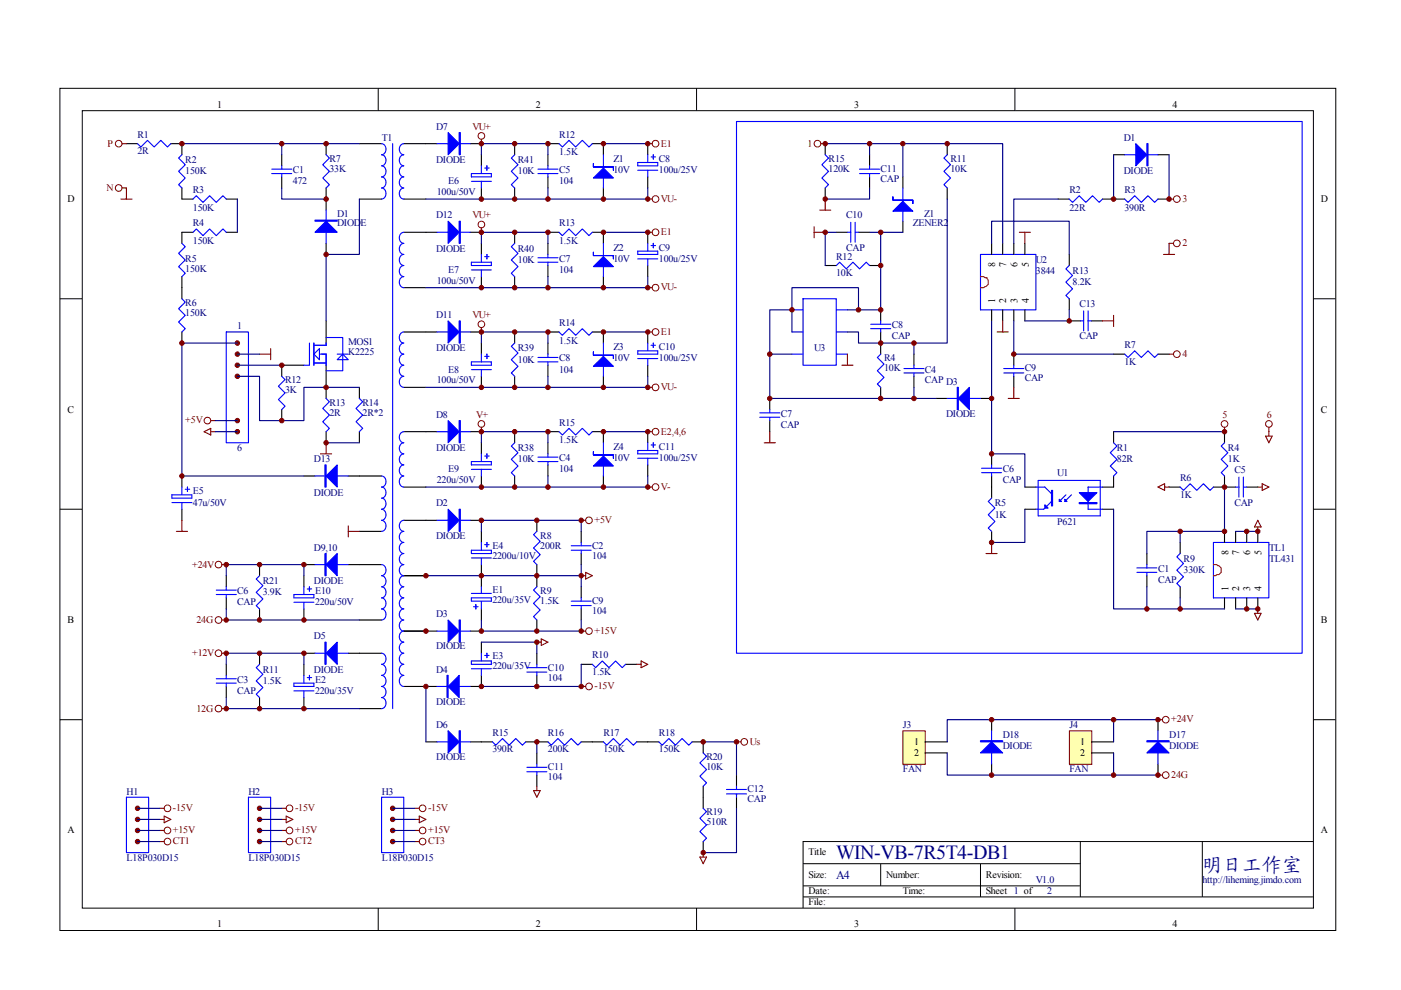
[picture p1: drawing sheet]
<svg xmlns="http://www.w3.org/2000/svg" width="297mm" height="210mm" viewBox="0 0 297 210" stroke-linecap="round" stroke-linejoin="round" font-family="sans-serif">
<g fill="none" stroke="#000" stroke-width=".21">
<path d="M12.7 18.7h270.5v178.6h-270.5zM80.2 18.7v4.7M147.7 18.7v4.7M215.2 18.7v4.7M17.4 23.5h261.1v169h-261.1zM12.7 63.3h4.7M278.4 63.3h4.7M12.7 108h4.7M278.4 108h4.7M12.7 152.6h4.7M278.4 152.6h4.7M229 178.4v11.8"/>
<path d="M254.9 178.4h-84.6v14.1M278.4 178.4h-23.5v11.8M80.2 192.5v4.7M147.7 192.5v4.7M170.3 183.1h58.7M170.3 190.2h108.1M170.3 187.8h58.7M186.7 183.1v4.7M207.9 183.1v7.1M215.2 192.5v4.7"/>
</g>
<g fill="none" stroke="#000" stroke-width=".23">
<path d="M26.8 30.5h2.4M36.2 30.5h2.4v2.3M38.6 39.9v2.3h2.3M59.7 32.8v2.4M59.7 37.5v2.4M69.1 30.5v2.3M69.1 39.9v4.7M76.2 30.5h4.7M85.6 30.5h7.1M99.7 30.5h2.4M102.1 32.8v2.4M102.1 39.9v2.3"/>
<path d="M109.1 30.5v2.3M109.1 39.9v2.3M116.2 30.5h2.3M116.2 32.8v2.4M116.2 37.5v2.4M125.6 30.5h2.3v2.3M127.9 39.9v2.3M137.3 30.5v2.3M137.3 37.5v2.4M175 30.5v2.3M175 39.9v2.3M184.4 32.8v2.4"/>
<path d="M184.4 37.5v2.4M191.4 37.5v2.4M200.8 30.5v2.3M200.8 39.9v2.3M236.1 32.8h2.4M245.5 32.8h2.4M38.6 58.6v4.7M40.9 49.3h-2.3v2.3M48 42.2h2.3M48 49.3h2.3M69.1 51.6v2.3M76.2 42.2h4.7"/>
<path d="M85.6 42.2h4.7M85.6 49.3h7.1M99.7 49.3h2.4M102.1 51.6v2.3M102.1 58.6v2.4M109.1 49.3v2.3M109.1 58.6v2.4M116.2 49.3h2.3M116.2 51.6v2.3M116.2 56.3v2.3M125.6 49.3h2.3v2.3M127.9 58.6v2.4"/>
<path d="M137.3 49.3v2.3M137.3 56.3v2.3M175 56.3h2.3M177.3 49.3h2.4M182 49.3h2.4M184.4 56.3h2.3M191.4 46.9v2.4M210.2 51.6v2.3M212.6 51.6v2.3M214.9 51.6v2.3M217.3 51.6v2.3M224.3 42.2h2.4"/>
<path d="M226.7 53.9v2.4M233.8 42.2h4.7M245.5 42.2h2.4M38.6 70.4v2.3M64.4 77.4h-4.7v2.4M69.1 68v4.7M69.1 77.4v7.1M85.6 61h4.7M85.6 70.4h7.1M99.7 70.4h2.4M102.1 72.7v2.4M102.1 79.8v2.3"/>
<path d="M109.1 70.4v2.3M109.1 79.8v2.3M116.2 72.7v2.4M116.2 77.4v2.4M116.2 70.4h2.3M125.6 70.4h2.3v2.3M127.9 79.8v2.3M137.3 70.4v2.3M137.3 77.4v2.4M186.7 65.7v2.3M186.7 70.4v4.7M193.8 75.1v2.3"/>
<path d="M193.8 79.8v2.3M210.2 65.7v2.3M212.6 65.7v2.3M214.9 65.7v2.3M214.9 75.1v2.3M214.9 79.8v2.3M217.3 65.7v2.3M226.7 63.3v2.4M226.7 68h2.3M231.4 68h2.4M236.1 75.1h2.4M245.5 75.1h2.4"/>
<path d="M59.7 86.8v2.4M69.1 91.5v2.4M76.2 82.1v2.4M76.2 91.5v2.4M85.6 82.1h4.7M85.6 91.5h7.1M99.7 91.5h2.4M102.1 93.9v2.3M109.1 91.5v2.4M116.2 93.9v2.3M116.2 98.6v2.3M116.2 91.5h2.3"/>
<path d="M125.6 91.5h2.3v2.4M137.3 91.5v2.4M137.3 98.6v2.3M163.2 84.5v2.3M163.2 89.2v2.3M186.7 82.1v2.4M198.5 84.5h2.3M207.9 84.5h2.3M210.2 96.2v2.4M236.1 91.5v2.4M259.6 91.5v2.4M38.6 100.9v2.4"/>
<path d="M38.6 108v2.3M55 119.7v2.4M64.4 100.9h2.4M64.4 119.7h2.4M73.8 100.9h7.1M73.8 119.7h7.1M76.2 112.7h4.7M85.6 110.3h7.1M85.6 103.3h4.7M99.7 110.3h2.4M102.1 100.9v2.4M102.1 112.7v2.3"/>
<path d="M102.1 119.7v4.7M109.1 100.9v2.4M113.8 110.3v2.4M113.8 119.7v4.7M123.2 112.7v2.3M123.2 117.4v2.3M127.9 100.9v2.4M210.2 100.9v4.7M210.2 112.7v2.3M217.3 103.3h2.3M217.3 108h2.3M233.8 108h2.3"/>
<path d="M236.1 100.9v2.4h-2.3M243.2 117.4v2.3M247.9 103.3h2.3M250.2 115v2.4M257.3 103.3h4.7M259.6 100.9v2.4M259.6 112.7v2.3M262 112.7v2.3M264.3 103.3h2.4M264.3 112.7v2.3M266.7 112.7v2.3M48 122.1v2.3"/>
<path d="M48 126.8v2.3M55 129.1v2.4M55 138.5v2.4M64.4 138.5h2.4M64.4 122.1v2.3M64.4 129.1v2.4M73.8 138.5h7.1M76.2 131.5h4.7M85.6 133.8h7.1M85.6 122.1h4.7M99.7 133.8h2.4M102.1 129.1v2.4"/>
<path d="M102.1 136.2v2.3M113.8 131.5v2.3M113.8 138.5v2.4M123.2 124.4v2.4M123.2 129.1v2.4M243.2 122.1v2.3M250.2 124.4v2.4M259.6 126.8v2.3M262 126.8v2.3M264.3 126.8v2.3M266.7 126.8v2.3M48 140.9v2.3"/>
<path d="M48 145.5v2.4M55 147.9v2.3M64.4 140.9v2.3M64.4 147.9v2.3M76.2 150.2h4.7M85.6 145.5h7.1M90.3 157.3h2.4M99.7 157.3h4.7M102.1 143.2v2.3h-2.4M111.5 157.3h4.7M113.8 143.2v2.3M113.8 159.6v2.4"/>
<path d="M123.2 157.3h4.7M123.2 140.9h2.4M132.6 140.9h2.4M135 157.3h4.7M146.7 157.3h2.4v2.3M113.8 164.3v2.4M149.1 166.7v4.7M149.1 178.4v2.4M156.2 164.3v2.4M156.2 169v2.4"/>
</g>
<g fill="none" stroke="#00f" stroke-width=".23">
<path d="M29.2 30.5l.7 .7 1.4-1.4 1.4 1.4 1.4-1.4 1.4 1.4 .7-.7M38.6 32.8l-.7 .7 1.4 1.4-1.4 1.4 1.4 1.4-1.4 1.5 .7 .7M57.6 36.8h4.2M57.6 35.9h4.2M59.7 35.2v.7M59.7 36.8v.7M69.1 32.8l.7 .7-1.4 1.4 1.4 1.4-1.4 1.4 1.4 1.5-.7 .7M80.9 30.5a1.2 1.2 0 0 1 .9 1.1 1.2 1.2 0 0 1-.9 1.2 1.2 1.2 0 0 1 .9 1.2 1.2 1.2 0 0 1-.9 1.2 1.2 1.2 0 0 1 .9 1.1 1.2 1.2 0 0 1-.9 1.2 1.2 1.2 0 0 1 .9 1.2 1.2 1.2 0 0 1-.9 1.2 1.2 1.2 0 0 1 .9 1.1 1.2 1.2 0 0 1-.9 1.2M83.2 30.5v119.7M85.6 30.5a1.21 1.21 0 0 0-.9 1.1 1.21 1.21 0 0 0 .9 1.2 1.2 1.2 0 0 0-.9 1.2 1.2 1.2 0 0 0 .9 1.2 1.2 1.2 0 0 0-.9 1.1 1.2 1.2 0 0 0 .9 1.2 1.2 1.2 0 0 0-.9 1.2 1.2 1.2 0 0 0 .9 1.2 1.2 1.2 0 0 0-.9 1.1 1.2 1.2 0 0 0 .9 1.2M92.7 30.5h7M99.9 36.8h4.3v.7h-4.3z"/>
<path d="M99.9 38.4h4.3M102.1 35.2v1.6M102.1 38.4v1.5M102.8 35.6h.9M103.2 35.2v.9M109.1 32.8l-.7 .7 1.4 1.4-1.4 1.4 1.4 1.4-1.4 1.5 .7 .7M114.1 36.8h4.2M114.1 35.9h4.2M116.2 35.2v.7M116.2 36.8v.7M118.5 30.5l.7 .7 1.4-1.4 1.5 1.4 1.4-1.4 1.4 1.4 .7-.7M127.9 32.8v7.1"/>
<path d="M135.2 34.5h4.3v.7h-4.3zM135.2 36.1h4.3M137.3 32.8v1.7M137.3 36.1v1.4M138 33.3h1M138.5 32.8v.9M156.2 25.8h119.9v112.7h-119.9zM175 32.8l.7 .7-1.4 1.4 1.4 1.4-1.4 1.4 1.4 1.5-.7 .7M182.3 36.8h4.2M182.3 35.9h4.2M184.4 35.2v.7M184.4 36.8v.7"/>
<path d="M191.4 39.9v7M200.8 32.8l-.7 .7 1.4 1.4-1.4 1.4 1.4 1.4-1.4 1.5 .7 .7M238.5 32.8h7M38.6 51.6l.7 .7-1.4 1.4 1.4 1.4-1.4 1.4 1.4 1.4-.7 .7M40.9 42.2l.7-.7 1.4 1.4 1.4-1.4 1.5 1.4 1.4-1.4 .7 .7M40.9 49.3l.7-.8 1.4 1.5 1.4-1.5 1.5 1.5 1.4-1.5 .7 .8M69.1 44.6v7M85.6 49.3a1.2 1.2 0 0 0-.9 1.1 1.2 1.2 0 0 0 .9 1.2 1.2 1.2 0 0 0-.9 1.2 1.2 1.2 0 0 0 .9 1.1 1.2 1.2 0 0 0-.9 1.2 1.2 1.2 0 0 0 .9 1.2 1.2 1.2 0 0 0-.9 1.2 1.2 1.2 0 0 0 .9 1.1 1.2 1.2 0 0 0-.9 1.2 1.2 1.2 0 0 0 .9 1.2M92.7 49.3h7M99.9 55.6h4.3v.7h-4.3zM99.9 57.2h4.3M102.1 53.9v1.7"/>
<path d="M102.1 57.2v1.4M102.8 54.4h.9M103.2 53.9v1M109.1 51.6l-.7 .7 1.4 1.4-1.4 1.4 1.4 1.4-1.4 1.4 .7 .7M114.1 54.7h4.2M114.1 55.6h4.2M116.2 53.9v.8M116.2 55.6v.7M118.5 49.3l.7 .7 1.4-1.5 1.5 1.5 1.4-1.5 1.4 1.5 .7-.7M127.9 51.6v7M135.2 53.2h4.3v.7h-4.3zM135.2 54.9h4.3"/>
<path d="M137.3 51.6v1.6M137.3 54.9v1.4M138 52.1h1M138.5 51.6v.9M177.3 56.3l.7-.7 1.4 1.4 1.4-1.4 1.5 1.4 1.4-1.4 .7 .7M179.7 49.3h.7M180.4 47.1v4.3M181.3 49.3h.7M181.3 47.1v4.3M207.9 53.9h11.7v11.8h-11.7zM226.7 56.3l-.7 .7 1.4 1.4-1.4 1.4 1.4 1.4-1.4 1.4 .7 .7M226.7 42.2l.7 .7 1.4-1.4 1.4 1.4 1.4-1.4 1.4 1.4 .8-.7"/>
<path d="M238.5 42.2l.7 .7 1.4-1.4 1.4 1.4 1.4-1.4 1.4 1.4 .7-.7M38.6 63.3l.7 .7-1.4 1.5 1.4 1.4-1.4 1.4 1.4 1.4-.7 .7M48 70.4h4.7v23.5h-4.7zM59.7 79.8l.7 .7-1.4 1.4 1.4 1.4-1.4 1.4 1.4 1.4-.7 .7M65.6 72.7v4.7h-1.2M66.6 72.7v4.7M66.6 77h2.5M66.6 75.1l1.1-1.2v2.4zM67.7 75.1h1.4v2.3M69.1 71.6h3.6v7h-3.6M69.1 72.7v.5h-2.5M71.5 76.3l1.2-1.2 1.1 1.2z"/>
<path d="M71.5 75.1h2.3M85.6 70.4a1.2 1.2 0 0 0-.9 1.2 1.2 1.2 0 0 0 .9 1.1 1.2 1.2 0 0 0-.9 1.2 1.2 1.2 0 0 0 .9 1.2 1.2 1.2 0 0 0-.9 1.2 1.2 1.2 0 0 0 .9 1.1 1.21 1.21 0 0 0-.9 1.2 1.21 1.21 0 0 0 .9 1.2 1.2 1.2 0 0 0-.9 1.2 1.2 1.2 0 0 0 .9 1.1M92.7 70.4h7M99.9 76.7h4.3v.7h-4.3zM99.9 78.4h4.3M102.1 75.1v1.6M102.1 78.4v1.4M102.8 75.6h.9M103.2 75.1v.9M109.1 72.7l-.7 .7 1.4 1.5-1.4 1.4 1.4 1.4-1.4 1.4 .7 .7M114.1 75.8h4.2M114.1 76.7h4.2"/>
<path d="M116.2 75.1v.7M116.2 76.7v.7M118.5 70.4l.7 .7 1.4-1.4 1.5 1.4 1.4-1.4 1.4 1.4 .7-.7M127.9 72.7v7.1M135.2 74.4h4.3v.7h-4.3zM135.2 76h4.3M137.3 72.7v1.7M137.3 76v1.4M138 73.2h1M138.5 72.7v1M167.9 75.1h2.4M167.9 70.4h2.4"/>
<path d="M167.9 65.7h2.4M170.3 63.3h7v14.1h-7zM177.3 75.1h2.4M177.3 70.4h2.4M177.3 65.7h2.4M184.6 68.7h4.2M184.6 69.7h4.2M186.7 75.1l-.7 .7 1.4 1.4-1.4 1.4 1.4 1.4-1.4 1.4 .7 .7M186.7 68v.7M186.7 69.7v.7M191.7 78.1h4.2M191.7 79.1h4.2"/>
<path d="M193.8 77.4v.7M193.8 79.1v.7M212.8 78.1h4.3M212.8 79.1h4.3M214.9 77.4v.7M214.9 79.1v.7M229 68h.8M229.8 65.9v4.3M230.7 68h.7M230.7 65.9v4.3M238.5 75.1l.7 .7 1.4-1.4 1.4 1.4 1.4-1.4 1.4 1.4 .7-.7M69.1 84.5l.7 .7-1.4 1.4 1.4 1.4-1.4 1.4 1.4 1.4-.7 .7"/>
<path d="M76.2 84.5l.7 .7-1.4 1.4 1.4 1.4-1.4 1.4 1.4 1.4-.7 .7M85.6 96.2a1.2 1.2 0 0 0-.9 1.2 1.2 1.2 0 0 0 .9 1.2 1.2 1.2 0 0 0-.9 1.1 1.2 1.2 0 0 0 .9 1.2 1.2 1.2 0 0 0-.9 1.2 1.2 1.2 0 0 0 .9 1.2M85.6 91.5a1.2 1.2 0 0 0-.9 1.2 1.2 1.2 0 0 0 .9 1.2 1.2 1.2 0 0 0-.9 1.2 1.2 1.2 0 0 0 .9 1.1M92.7 91.5h7M99.9 97.9h4.3v.7h-4.3zM99.9 99.5h4.3M102.1 96.2v1.7M102.1 99.5v1.4M102.8 96.7h.9M103.2 96.2v1M109.1 93.9l-.7 .7 1.4 1.4-1.4 1.4 1.4 1.4-1.4 1.4 .7 .7M114.1 96.9h4.2"/>
<path d="M114.1 97.9h4.2M116.2 96.2v.7M116.2 97.9v.7M118.5 91.5l.7 .7 1.4-1.4 1.5 1.4 1.4-1.4 1.4 1.4 .7-.7M127.9 93.9v7M135.2 95.5h4.3v.7h-4.3zM135.2 97.2h4.3M137.3 93.9v1.6M137.3 97.2v1.4M138 94.3h1M138.5 93.9v.9M161.1 88.5h4.2"/>
<path d="M161.1 87.5h4.2M163.2 86.8v.7M163.2 88.5v.7M200.8 84.5h7.1M208.1 99.3h4.3M210.2 98.6v.7M236.1 93.9l.7 .7-1.4 1.4 1.4 1.4-1.4 1.4 1.4 1.4-.7 .7M259.6 93.9l-.7 .7 1.4 1.4-1.4 1.4 1.4 1.4-1.4 1.4 .7 .7M36.4 104.9h4.3v.7h-4.3zM36.4 106.6h4.3M38.6 103.3v1.6M38.6 106.6v1.4"/>
<path d="M39.3 103.7h.9M39.7 103.3v.9M66.8 100.9h7M66.8 119.7h7M80.9 100.9a1.2 1.2 0 0 1 .9 1.2 1.2 1.2 0 0 1-.9 1.2 1.2 1.2 0 0 1 .9 1.1 1.2 1.2 0 0 1-.9 1.2 1.2 1.2 0 0 1 .9 1.2 1.2 1.2 0 0 1-.9 1.2 1.2 1.2 0 0 1 .9 1.1 1.2 1.2 0 0 1-.9 1.2 1.2 1.2 0 0 1 .9 1.2 1.2 1.2 0 0 1-.9 1.2M80.9 119.7a1.2 1.2 0 0 1 .9 1.2 1.2 1.2 0 0 1-.9 1.2 1.2 1.2 0 0 1 .9 1.1 1.2 1.2 0 0 1-.9 1.2 1.2 1.2 0 0 1 .9 1.2 1.2 1.2 0 0 1-.9 1.2M85.6 110.3a1.2 1.2 0 0 0-.9 1.2 1.2 1.2 0 0 0 .9 1.2 1.2 1.2 0 0 0-.9 1.1 1.2 1.2 0 0 0 .9 1.2 1.2 1.2 0 0 0-.9 1.2 1.2 1.2 0 0 0 .9 1.2 1.2 1.2 0 0 0-.9 1.1 1.2 1.2 0 0 0 .9 1.2 1.2 1.2 0 0 0-.9 1.2 1.2 1.2 0 0 0 .9 1.2 1.2 1.2 0 0 0-.9 1.1 1.2 1.2 0 0 0 .9 1.2 1.2 1.2 0 0 0-.9 1.2 1.2 1.2 0 0 0 .9 1.2M92.7 110.3h7M99.9 116.7h4.3v.7h-4.3zM99.9 118.3h4.3M102.1 115v1.7M102.1 118.3v1.4"/>
<path d="M102.8 115.5h.9M103.2 115v1M113.8 112.7l-.7 .7 1.4 1.4-1.4 1.4 1.4 1.4-1.4 1.4 .7 .7M121.1 116.7h4.2M121.1 115.7h4.2M123.2 115v.7M123.2 116.7v.7M208.1 100.2h4.3M210.2 105.6l-.7 .7 1.4 1.4-1.4 1.4 1.4 1.5-1.4 1.4 .7 .7M210.2 100.2v.7M219.6 103.3h1.9l1.4 1.4M220.1 101.9h13.2v7.5h-13.2z"/>
<path d="M222.9 106.3l-1.6 1.7h-1.7M226 104.9l-1.4 1.4M227.2 104.9l-1.4 1.4M233.8 103.3h-3.1v4.7h3.1M243.2 119.7v.7M250.2 103.3l.7 .7 1.4-1.4 1.4 1.4 1.5-1.4 1.4 1.4 .7-.7M250.2 117.4l-.7 .7 1.4 1.4-1.4 1.4 1.4 1.4-1.4 1.4 .7 .7M257.3 115h11.7v11.8h-11.7zM262 103.3h.7M262.7 101.2v4.2M263.6 103.3h.7M263.6 101.2v4.2"/>
<path d="M45.9 126.1h4.2M45.9 125.1h4.2M48 124.4v.7M48 126.1v.7M55 122.1l-.7 .7 1.4 1.4-1.4 1.4 1.4 1.4-1.4 1.4 .7 .7M62.3 126.1h4.3v.7h-4.3zM62.3 127.7h4.3M64.4 124.4v1.7M64.4 127.7v1.4M65.1 124.9h1M65.6 124.4v.9M66.8 138.5h7"/>
<path d="M80.9 126.8a1.2 1.2 0 0 1 .9 1.1 1.2 1.2 0 0 1-.9 1.2 1.2 1.2 0 0 1 .9 1.2 1.2 1.2 0 0 1-.9 1.2M80.9 138.5a1.2 1.2 0 0 1 .9 1.2 1.2 1.2 0 0 1-.9 1.2 1.2 1.2 0 0 1 .9 1.1 1.2 1.2 0 0 1-.9 1.2 1.2 1.2 0 0 1 .9 1.2 1.2 1.2 0 0 1-.9 1.1 1.2 1.2 0 0 1 .9 1.2 1.2 1.2 0 0 1-.9 1.2 1.2 1.2 0 0 1 .9 1.2 1.2 1.2 0 0 1-.9 1.1M85.6 126.8a1.2 1.2 0 0 0-.9 1.1 1.2 1.2 0 0 0 .9 1.2 1.2 1.2 0 0 0-.9 1.2 1.2 1.2 0 0 0 .9 1.2 1.2 1.2 0 0 0-.9 1.1 1.2 1.2 0 0 0 .9 1.2 1.2 1.2 0 0 0-.9 1.2 1.2 1.2 0 0 0 .9 1.2 1.2 1.2 0 0 0-.9 1.1 1.2 1.2 0 0 0 .9 1.2 1.21 1.21 0 0 0-.9 1.2 1.21 1.21 0 0 0 .9 1.2 1.2 1.2 0 0 0-.9 1.1 1.2 1.2 0 0 0 .9 1.2 1.2 1.2 0 0 0-.9 1.2 1.2 1.2 0 0 0 .9 1.1M92.7 133.8h7M99.9 126.8h4.3v.7h-4.3zM99.9 125.8h4.3M100.4 128.6h1M100.9 128.2v.9M102.1 124.4v1.4M102.1 127.5v1.6M102.1 138.5v1.6M102.8 139h.9"/>
<path d="M103.2 138.5v.9M113.8 124.4l-.7 .7 1.4 1.4-1.4 1.4 1.4 1.4-1.4 1.5 .7 .7M121.1 127.5h4.2M121.1 128.4h4.2M123.2 126.8v.7M123.2 128.4v.7M241 120.4h4.3M241 121.4h4.3M243.2 121.4v.7M45.9 144.8h4.2M45.9 143.9h4.2M48 143.2v.7"/>
<path d="M48 144.8v.7M55 140.9l-.7 .7 1.4 1.4-1.4 1.4 1.4 1.4-1.4 1.4 .7 .7M62.3 144.8h4.3v.7h-4.3zM62.3 146.5h4.3M64.4 143.2v1.6M64.4 146.5v1.4M65.1 143.7h1M65.6 143.2v.9M92.7 145.5h7M92.7 157.3h7M99.9 140.1h4.3v.8h-4.3zM99.9 141.8h4.3"/>
<path d="M102.1 141.8v1.4M104.4 157.3l.7 .7 1.4-1.4 1.4 1.4 1.5-1.4 1.4 1.4 .7-.7M111.7 141.6h4.2M111.7 142.5h4.2M113.8 140.9v.7M113.8 142.5v.7M116.2 157.3l.7 .7 1.4-1.4 1.4 1.4 1.4-1.4 1.4 1.4 .7-.7M125.6 140.9l.7 .7 1.4-1.5 1.4 1.5 1.4-1.5 1.4 1.5 .7-.7M127.9 157.3l.7 .7 1.4-1.4 1.5 1.4 1.4-1.4 1.4 1.4 .7-.7M139.7 157.3l.7 .7 1.4-1.4 1.4 1.4 1.4-1.4 1.4 1.4 .7-.7M149.1 159.6l.7 .7-1.4 1.5 1.4 1.4-1.4 1.4 1.4 1.4-.7 .7M111.7 162.7h4.2"/>
<path d="M111.7 163.6h4.2M113.8 162v.7M113.8 163.6v.7M149.1 171.4l.7 .7-1.4 1.4 1.4 1.4-1.4 1.4 1.4 1.4-.7 .7M154 167.4h4.3M154 168.3h4.3M156.2 166.7v.7M156.2 168.3v.7"/>
</g>
<g fill="none" stroke="#800000" stroke-width=".21">
<circle cx="25.2" cy="30.5" r=".71"/>
<circle cx="25.2" cy="39.9" r=".71"/>
<circle cx="102.1" cy="28.8" r=".71"/>
<circle cx="139" cy="30.5" r=".71"/>
<circle cx="173.3" cy="30.5" r=".71"/>
<circle cx="102.1" cy="47.6" r=".71"/>
<circle cx="139" cy="49.2" r=".71"/>
<circle cx="139" cy="42.2" r=".71"/>
<circle cx="249.5" cy="51.6" r=".71"/>
<circle cx="249.5" cy="42.2" r=".71"/>
<circle cx="102.1" cy="68.7" r=".71"/>
<circle cx="139" cy="70.4" r=".71"/>
<circle cx="139" cy="61" r=".71"/>
<circle cx="249.5" cy="75.1" r=".71"/>
<circle cx="44" cy="89.2" r=".71"/>
<circle cx="102.1" cy="89.9" r=".71"/>
<circle cx="139" cy="82.1" r=".71"/>
<circle cx="139" cy="91.5" r=".71"/>
<circle cx="259.6" cy="89.9" r=".71"/>
<circle cx="269" cy="89.9" r=".7"/>
<circle cx="46.3" cy="119.7" r=".7"/>
<circle cx="124.9" cy="110.3" r=".71"/>
<circle cx="139" cy="103.3" r=".71"/>
<circle cx="46.3" cy="138.5" r=".7"/>
<circle cx="46.3" cy="131.5" r=".7"/>
<circle cx="124.9" cy="133.8" r=".7"/>
<circle cx="46.3" cy="150.2" r=".7"/>
<circle cx="124.9" cy="145.5" r=".71"/>
<circle cx="157.8" cy="157.3" r=".71"/>
</g>
<g fill="none" stroke="#800000" stroke-width=".23">
<path d="M25.9 30.5h.9M25.9 39.9h.9v2.3M102.1 29.5v1M137.3 30.5h1M174 30.5h1M25.6 42.2h2.4M102.1 48.3v1M137.3 42.2h1M137.3 49.3h1M172.6 49.3h2.4M172.6 48.1v2.3M173.8 44.6h2.3"/>
<path d="M175 42.2v2.4M216.1 49.3h2.4M217.3 49.3v2.3M246.7 53.9h2.3M247.9 42.2h.9M248.8 51.6h-.9v2.3M55 75.1h2.4M57.4 73.9v2.4M102.1 69.5v.9M137.3 61h1M137.3 70.4h1M178.5 77.4h2.3"/>
<path d="M179.7 75.1v2.3M211.4 70.4h2.4M212.6 68v2.4M233.8 68h2.3M236.1 66.9v2.3M247.9 75.1h.9M43.3 91.5l1.4-.7v1.4zM44.7 89.2h.9M44.7 91.5h.9M68 96.2h2.3M69.1 93.9v2.3M102.1 90.6v.9"/>
<path d="M137.3 91.5h1M137.3 82.1h1M162 93.9h2.4M163.2 91.5v2.4M213.8 84.5h2.3M214.9 82.1v2.4M259.6 90.6v.9M268.3 92.5h1.4l-.7 1.4zM269 90.6v1.9M37.4 112.7h2.3M38.6 110.3v2.4M47 119.7h1"/>
<path d="M73.8 112.7h2.4M73.8 111.5v2.3M123.2 110.3h1M137.3 103.3h1M209.1 117.4h2.3M210.2 115v2.4M245.5 103.3l1.4-.7v1.4zM246.9 103.3h1M266.7 103.3h.9M266.7 110.3l.7 1.4h-1.4zM266.7 111.7v1M267.6 102.6l1.4 .7-1.4 .7z"/>
<path d="M47 131.5h1M47 138.5h1M113.8 136.2h1M114.8 135.4l1.4 .8-1.4 .7zM123.2 133.8h1M123.2 122.1h1M124.2 121.4l1.4 .7-1.4 .7zM266 130h1.4l-.7 1.5zM266.7 129.1v.9M47 150.2h1M123.2 145.5h1M135 140.9h.9"/>
<path d="M135.9 140.1l1.4 .8-1.4 .7zM156.2 157.3h.9M113.1 167.6h1.4l-.7 1.4zM113.8 166.7v.9M148.4 181.7h1.4l-.7 1.4zM149.1 180.8v.9"/>
</g>
<g fill="#00f" stroke="#00f" stroke-width=".23">
<path d="M66.8 49.3l2.3-2.4 2.4 2.4z"/>
<path d="M71.5 98.6v4.7l-2.4-2.4z"/>
<path d="M71.5 117.4v4.7l-2.4-2.4z"/>
<path d="M69.1 138.5l2.4-2.3v4.7z"/>
<path d="M95 28.1l2.4 2.4-2.4 2.3z"/>
<path d="M125.8 37.7l2.1-2.1 2.1 2.1z"/>
<path d="M95 46.9l2.4 2.4-2.4 2.3z"/>
<path d="M125.8 56.5l2.1-2.1 2.1 2.1z"/>
<path d="M95 68l2.4 2.4-2.4 2.3z"/>
<path d="M125.8 77.7l2.1-2.1 2.1 2.1z"/>
<path d="M95 89.2l2.4 2.3-2.4 2.4z"/>
<path d="M125.8 98.8l2.1-2.1 2.1 2.1z"/>
<path d="M95 108l2.4 2.3-2.4 2.4z"/>
<path d="M95 131.5l2.4 2.3-2.4 2.4z"/>
<path d="M95 145.5l2.4-2.3v4.7z"/>
<path d="M95 154.9l2.4 2.4-2.4 2.3z"/>
<path d="M240.8 30.5l2.4 2.3-2.4 2.4z"/>
<path d="M205.5 82.1v4.7l-2.3-2.3z"/>
<path d="M228.8 104.4h3.8l-1.9 1.9z"/>
<path d="M224.6 105.9l.5 .4h-.5z"/>
<path d="M225.8 105.9l.4 .4h-.4z"/>
<path d="M221.5 107l.7 .7h-.7z"/>
<path d="M189.3 44.8l2.1-2.1 2.1 2.1z"/>
<path d="M66.8 46.7h4.7v.2h-4.7z" fill-rule="evenodd"/>
<path d="M68.9 98.6h.2v4.7h-.2z" fill-rule="evenodd"/>
<path d="M68.9 117.4h.2v4.7h-.2z" fill-rule="evenodd"/>
<path d="M68.9 136.2h.2v4.7h-.2z" fill-rule="evenodd"/>
<path d="M97.4 28.1h.2v4.7h-.2z" fill-rule="evenodd"/>
<path d="M125.8 34.7v.7h4.2v.7v-.7h-4.2z" fill-rule="evenodd"/>
<path d="M97.4 46.9h.2v4.7h-.2z" fill-rule="evenodd"/>
<path d="M125.8 53.5v.7h4.2v.7v-.7h-4.2z" fill-rule="evenodd"/>
<path d="M97.4 68h.2v4.7h-.2z" fill-rule="evenodd"/>
<path d="M125.8 74.6v.7h4.2v.7v-.7h-4.2z" fill-rule="evenodd"/>
<path d="M97.4 89.2h.2v4.7h-.2z" fill-rule="evenodd"/>
<path d="M125.8 95.8v.7h4.2v.7v-.7h-4.2z" fill-rule="evenodd"/>
<path d="M97.4 108h.2v4.7h-.2z" fill-rule="evenodd"/>
<path d="M97.4 131.5h.2v4.7h-.2z" fill-rule="evenodd"/>
<path d="M94.8 143.2h.2v4.7h-.2z" fill-rule="evenodd"/>
<path d="M97.4 154.9h.2v4.7h-.2z" fill-rule="evenodd"/>
<path d="M243.2 30.5h.2v4.7h-.2z" fill-rule="evenodd"/>
<path d="M202.9 82.1h.3v4.7h-.3z" fill-rule="evenodd"/>
<path d="M228.8 106.6h3.8v.2h-3.8z" fill-rule="evenodd"/>
<path d="M222.9 104h.3v3.3h-.3z" fill-rule="evenodd"/>
<path d="M189.3 41.7v.7h4.2v.7v-.7h-4.2z" fill-rule="evenodd"/>
</g>
<g fill="#800000" stroke="#800000" stroke-width=".21">
<circle cx="50.3" cy="77.4" r=".47"/>
<circle cx="50.3" cy="75.1" r=".47"/>
<circle cx="50.3" cy="72.7" r=".47"/>
<circle cx="50.3" cy="79.8" r=".47"/>
<circle cx="50.3" cy="89.2" r=".47"/>
<circle cx="50.3" cy="91.5" r=".47"/>
<circle cx="38.6" cy="30.5" r=".47"/>
<circle cx="69.1" cy="30.5" r=".47"/>
<circle cx="69.1" cy="53.9" r=".47"/>
<circle cx="59.7" cy="77.4" r=".47"/>
<circle cx="69.1" cy="93.9" r=".47"/>
<circle cx="69.1" cy="82.1" r=".47"/>
<circle cx="59.7" cy="89.2" r=".47"/>
<circle cx="69.1" cy="42.2" r=".47"/>
<circle cx="59.7" cy="30.5" r=".47"/>
<circle cx="38.6" cy="72.7" r=".47"/>
<circle cx="38.6" cy="100.9" r=".47"/>
<circle cx="48" cy="131.5" r=".47"/>
<circle cx="64.4" cy="131.5" r=".47"/>
<circle cx="55" cy="131.5" r=".47"/>
<circle cx="64.4" cy="119.7" r=".47"/>
<circle cx="48" cy="119.7" r=".47"/>
<circle cx="55" cy="119.7" r=".47"/>
<circle cx="48" cy="150.2" r=".47"/>
<circle cx="64.4" cy="150.2" r=".47"/>
<circle cx="55" cy="150.2" r=".47"/>
<circle cx="48" cy="138.5" r=".47"/>
<circle cx="64.4" cy="138.5" r=".47"/>
<circle cx="55" cy="138.5" r=".47"/>
<circle cx="137.3" cy="42.2" r=".47"/>
<circle cx="102.1" cy="42.2" r=".47"/>
<circle cx="127.9" cy="42.2" r=".47"/>
<circle cx="109.1" cy="42.2" r=".47"/>
<circle cx="102.1" cy="30.5" r=".47"/>
<circle cx="116.2" cy="30.5" r=".47"/>
<circle cx="109.1" cy="30.5" r=".47"/>
<circle cx="116.2" cy="42.2" r=".47"/>
<circle cx="127.9" cy="30.5" r=".47"/>
<circle cx="137.3" cy="30.5" r=".47"/>
<circle cx="102.1" cy="49.3" r=".47"/>
<circle cx="102.1" cy="61" r=".47"/>
<circle cx="137.3" cy="49.3" r=".47"/>
<circle cx="127.9" cy="49.3" r=".47"/>
<circle cx="116.2" cy="49.3" r=".47"/>
<circle cx="127.9" cy="61" r=".47"/>
<circle cx="109.1" cy="61" r=".47"/>
<circle cx="109.1" cy="49.2" r=".47"/>
<circle cx="137.3" cy="61" r=".47"/>
<circle cx="116.2" cy="61" r=".47"/>
<circle cx="102.1" cy="70.4" r=".47"/>
<circle cx="102.1" cy="82.1" r=".47"/>
<circle cx="137.3" cy="70.4" r=".47"/>
<circle cx="127.9" cy="70.4" r=".47"/>
<circle cx="116.2" cy="70.4" r=".47"/>
<circle cx="127.9" cy="82.1" r=".47"/>
<circle cx="109.1" cy="82.1" r=".47"/>
<circle cx="109.1" cy="70.4" r=".47"/>
<circle cx="137.3" cy="82.1" r=".47"/>
<circle cx="116.2" cy="82.1" r=".47"/>
<circle cx="102.1" cy="103.3" r=".47"/>
<circle cx="127.9" cy="91.5" r=".47"/>
<circle cx="116.2" cy="91.5" r=".47"/>
<circle cx="127.9" cy="103.3" r=".47"/>
<circle cx="109.1" cy="103.3" r=".47"/>
<circle cx="109.1" cy="91.5" r=".47"/>
<circle cx="116.2" cy="103.3" r=".47"/>
<circle cx="102.1" cy="91.5" r=".47"/>
<circle cx="137.3" cy="91.5" r=".47"/>
<circle cx="137.3" cy="103.3" r=".47"/>
<circle cx="90.3" cy="133.8" r=".47"/>
<circle cx="156.1" cy="157.3" r=".47"/>
<circle cx="149.1" cy="157.3" r=".47"/>
<circle cx="113.8" cy="157.3" r=".47"/>
<circle cx="90.3" cy="145.5" r=".47"/>
<circle cx="102.1" cy="133.8" r=".47"/>
<circle cx="123.2" cy="133.8" r=".47"/>
<circle cx="113.8" cy="133.8" r=".47"/>
<circle cx="123.2" cy="110.3" r=".47"/>
<circle cx="102.1" cy="110.3" r=".47"/>
<circle cx="113.8" cy="110.3" r=".47"/>
<circle cx="90.3" cy="122.1" r=".47"/>
<circle cx="102.1" cy="122.1" r=".47"/>
<circle cx="113.8" cy="122.1" r=".47"/>
<circle cx="102.1" cy="145.5" r=".47"/>
<circle cx="113.8" cy="145.5" r=".47"/>
<circle cx="123.2" cy="122.1" r=".47"/>
<circle cx="113.8" cy="136.2" r=".47"/>
<circle cx="123.2" cy="145.5" r=".47"/>
<circle cx="149.1" cy="180.8" r=".47"/>
<circle cx="236.1" cy="42.2" r=".47"/>
<circle cx="247.9" cy="42.2" r=".47"/>
<circle cx="226.7" cy="68" r=".47"/>
<circle cx="214.9" cy="75.1" r=".47"/>
<circle cx="259.6" cy="91.5" r=".47"/>
<circle cx="259.6" cy="112.7" r=".47"/>
<circle cx="243.2" cy="129.1" r=".47"/>
<circle cx="250.2" cy="129.1" r=".47"/>
<circle cx="250.2" cy="112.7" r=".47"/>
<circle cx="259.6" cy="103.3" r=".47"/>
<circle cx="266.7" cy="112.7" r=".47"/>
<circle cx="264.3" cy="112.7" r=".47"/>
<circle cx="266.7" cy="129.1" r=".47"/>
<circle cx="264.3" cy="129.1" r=".47"/>
<circle cx="210.2" cy="115" r=".47"/>
<circle cx="210.2" cy="96.2" r=".47"/>
<circle cx="210.2" cy="84.5" r=".47"/>
<circle cx="163.2" cy="84.5" r=".47"/>
<circle cx="186.7" cy="84.5" r=".47"/>
<circle cx="186.7" cy="72.7" r=".47"/>
<circle cx="163.2" cy="75.1" r=".47"/>
<circle cx="167.9" cy="65.7" r=".47"/>
<circle cx="175" cy="42.2" r=".47"/>
<circle cx="175" cy="30.5" r=".47"/>
<circle cx="184.4" cy="30.5" r=".47"/>
<circle cx="200.8" cy="30.5" r=".47"/>
<circle cx="191.4" cy="30.5" r=".47"/>
<circle cx="193.8" cy="72.7" r=".47"/>
<circle cx="186.7" cy="49.3" r=".47"/>
<circle cx="186.7" cy="65.7" r=".47"/>
<circle cx="186.7" cy="56.3" r=".47"/>
<circle cx="182" cy="65.7" r=".47"/>
<circle cx="193.8" cy="84.5" r=".47"/>
<circle cx="175" cy="49.3" r=".47"/>
</g>
<g fill="none" stroke="#000080" stroke-width=".23">
<path d="M38.6 30.5h37.6M59.7 39.9v2.3h9.4M59.7 30.5v2.3M102.1 32.8v-2.3h14.1v2.3M116.2 39.9v2.3M127.9 30.5h9.4M137.3 39.9v2.3h-47M175 30.5h37.6v21.1M184.4 39.9v2.3h-9.4M184.4 30.5v2.3M191.4 30.5v7M236.1 32.8v9.4"/>
<path d="M247.9 32.8v9.4M50.3 42.2v7.1M76.2 42.2v11.7h-7.1v14.1M102.1 51.6v-2.3h14.1v2.3M116.2 58.6v2.4M127.9 49.3h9.4M137.3 58.6v2.4h-47M177.3 49.3h-2.3v7M184.4 49.3h7M186.7 49.3v16.4h-7M200.8 42.2v30.5h-7M210.2 51.6v-4.7h16.5v7"/>
<path d="M224.3 42.2h-9.4v9.4M50.3 79.8h4.7v9.4h9.4v-7.1h11.8M50.3 72.7h-11.7v28.2h25.8M50.3 77.4h9.4M50.3 75.1h4.7M102.1 72.7v-2.3h14.1v2.3M116.2 79.8v2.3M127.9 70.4h9.4M137.3 79.8v2.3h-47M163.2 75.1h4.7M167.9 65.7h-4.7v18.8h35.3M179.7 70.4h2.3v2.3h11.8v2.4"/>
<path d="M182 65.7v-4.7h-14.1v9.4M210.2 68v28.2h7.1v7.1M214.9 68v7.1h21.2M226.7 65.7v2.3h-9.4M45.6 89.2h4.7M45.6 91.5h4.7M69.1 93.9h7.1M102.1 93.9v-2.4h14.1v2.4M127.9 91.5h9.4M193.8 82.1v2.4M236.1 91.5h23.5M102.1 112.7v-2.4h21.1v2.4"/>
<path d="M116.2 100.9v2.4M123.2 119.7v4.7M137.3 100.9v2.4h-47M217.3 108v7h-7.1M236.1 108v21.1h23.5M250.2 112.7v2.3M259.6 103.3v9.4h-16.4v4.7M262 112.7h4.7M48 129.1v2.4h28.2M48 122.1v-2.4h16.4v2.4M90.3 122.1h32.9M102.1 131.5v2.3h21.1v-2.3"/>
<path d="M102.1 136.2h11.7v2.3M243.2 124.4v4.7M250.2 126.8v2.3M262 129.1h4.7M48 147.9v2.3h28.2M48 140.9v-2.4h16.4v2.4M90.3 145.5v11.8M113.8 157.3v2.3M123.2 140.9v4.6h-21.1M149.1 157.3h7.1v7M156.2 171.4v9.4h-7.1"/>
</g>
<path d="M207.9 58.6h.7l.2 .3h.5v.2a1 1 0 0 1-.5 1.7l-.2 .2h-.7M257.3 119.7h.7l.2 .2a1.03 1.03 0 0 1 .7 .9 1.03 1.03 0 0 1-.5 1l-1.1 .3" fill="none" stroke="#f00" stroke-width=".23"/>
<path d="M191.5 155h4.7v7.1h-4.7z" fill="#ffffb0"/>
<path d="M191.4 155h4.8v7.1h-4.8z" fill="none" stroke="#800000" stroke-width=".21"/>
<path d="M196.1 157.3h4.7M196.1 159.6h4.7" fill="none" stroke="#000" stroke-width=".23"/>
<path d="M226.8 155h4.7v7.1h-4.7z" fill="#ffffb0"/>
<g fill="none" stroke="#800000" stroke-width=".21">
<path d="M226.7 155h4.8v7.1h-4.8z"/>
<circle cx="247.2" cy="152.6" r=".7"/>
<circle cx="35.5" cy="176.1" r=".71"/>
<circle cx="35.5" cy="171.4" r=".71"/>
<circle cx="35.5" cy="178.4" r=".71"/>
<circle cx="61.4" cy="176.1" r=".71"/>
<circle cx="61.4" cy="171.4" r=".7"/>
<circle cx="61.4" cy="178.4" r=".7"/>
<circle cx="89.6" cy="176.1" r=".71"/>
<circle cx="89.6" cy="171.4" r=".7"/>
<circle cx="89.6" cy="178.4" r=".7"/>
<circle cx="247.2" cy="164.3" r=".7"/>
</g>
<path d="M210.2 152.6v2.3M231.4 157.3h4.7M231.4 159.6h4.7M245.5 152.6v2.3M210.2 162v2.3M245.5 162v2.3" fill="none" stroke="#000" stroke-width=".23"/>
<path d="M210.2 154.9v7.1M245.5 154.9v7.1M26.8 169h4.7v11.8h-4.7zM52.7 169h4.7v11.8h-4.7zM80.9 169h4.7v11.8h-4.7z" fill="none" stroke="#00f" stroke-width=".23"/>
<g fill="#00f" stroke="#00f" stroke-width=".23">
<path d="M207.9 159.6l2.3-2.3 2.4 2.3z"/>
<path d="M243.2 159.6l2.3-2.3 2.4 2.3z"/>
<path d="M207.9 157.1h4.7v.2h-4.7z" fill-rule="evenodd"/>
<path d="M243.2 157.1h4.7v.2h-4.7z" fill-rule="evenodd"/>
</g>
<g fill="none" stroke="#800000" stroke-width=".23">
<path d="M245.5 152.6h1M33.9 173.7h.9M33.9 171.4h.9M33.9 176.1h.9M33.9 178.4h.9M34.8 173l1.4 .7-1.4 .7zM59.7 173.7h1M59.7 171.4h1M59.7 176.1h1M59.7 178.4h1M60.7 173l1.4 .7-1.4 .7zM88 173.7h.9"/>
<path d="M88 171.4h.9M88 176.1h.9M88 178.4h.9M88.9 173l1.4 .7-1.4 .7zM245.5 164.3h1"/>
</g>
<g fill="none" stroke="#000080" stroke-width=".23">
<path d="M200.8 159.6v4.7h44.7M236.1 152.6v4.7M236.1 159.6v4.7M245.5 152.6h-44.7v4.7M29.2 171.4h4.7M29.2 173.7h4.7M29.2 176.1h4.7M29.2 178.4h4.7M55 171.4h4.7M55 173.7h4.7M55 176.1h4.7M55 178.4h4.7"/>
<path d="M83.2 171.4h4.8M83.2 173.7h4.8M83.2 176.1h4.8M83.2 178.4h4.8"/>
</g>
<g fill="#800000" stroke="#800000" stroke-width=".21">
<circle cx="245.5" cy="152.6" r=".47"/>
<circle cx="210.2" cy="152.6" r=".47"/>
<circle cx="245.5" cy="164.3" r=".47"/>
<circle cx="210.2" cy="164.3" r=".47"/>
<circle cx="236.1" cy="164.3" r=".47"/>
<circle cx="236.1" cy="152.6" r=".47"/>
<circle cx="29.2" cy="171.4" r=".47"/>
<circle cx="29.2" cy="173.7" r=".47"/>
<circle cx="29.2" cy="176.1" r=".47"/>
<circle cx="29.2" cy="178.4" r=".47"/>
<circle cx="55" cy="171.4" r=".47"/>
<circle cx="55" cy="173.7" r=".47"/>
<circle cx="55" cy="176.1" r=".47"/>
<circle cx="55" cy="178.4" r=".47"/>
<circle cx="83.2" cy="171.4" r=".47"/>
<circle cx="83.2" cy="173.7" r=".47"/>
<circle cx="83.2" cy="176.1" r=".47"/>
<circle cx="83.2" cy="178.4" r=".47"/>
</g>
<g font-size="4.2" fill="#000080">
<text x="177.3" y="182">WIN-VB-7R5T4-DB1</text>
<text x="254.9" y="184.9">明日工作室</text>
</g>
<text font-size="2.5" fill="#000080" x="177.3" y="186.3">A4</text>
<g font-size="2.1">
<text x="46.1" y="22.9">1</text>
<text x="113.6" y="22.9">2</text>
<text x="181.1" y="22.9">3</text>
<text x="248.6" y="22.9">4</text>
<text x="14.3" y="42.8">D</text>
<text x="280.1" y="42.8">D</text>
<text x="211" y="56.6" transform="rotate(-90 211 56.6)">8</text>
<text x="213.4" y="56.6" transform="rotate(-90 213.4 56.6)">7</text>
<text x="215.7" y="56.6" transform="rotate(-90 215.7 56.6)">6</text>
<text x="218.1" y="56.6" transform="rotate(-90 218.1 56.6)">5</text>
<text x="211" y="64.3" transform="rotate(-90 211 64.3)">1</text>
<text x="213.4" y="64.3" transform="rotate(-90 213.4 64.3)">2</text>
<text x="215.7" y="64.3" transform="rotate(-90 215.7 64.3)">3</text>
<text x="218.1" y="64.3" transform="rotate(-90 218.1 64.3)">4</text>
<text x="14.3" y="87.5">C</text>
<text x="280.1" y="87.5">C</text>
<text x="260.4" y="117.6" transform="rotate(-90 260.4 117.6)">8</text>
<text x="262.7" y="117.6" transform="rotate(-90 262.7 117.6)">7</text>
<text x="265.1" y="117.6" transform="rotate(-90 265.1 117.6)">6</text>
<text x="267.5" y="117.6" transform="rotate(-90 267.5 117.6)">5</text>
<text x="260.4" y="125.3" transform="rotate(-90 260.4 125.3)">1</text>
<text x="262.7" y="125.3" transform="rotate(-90 262.7 125.3)">2</text>
<text x="265.1" y="125.3" transform="rotate(-90 265.1 125.3)">3</text>
<text x="267.5" y="125.3" transform="rotate(-90 267.5 125.3)">4</text>
<text x="14.3" y="132.1">B</text>
<text x="280.1" y="132.1">B</text>
<text x="193.8" y="157.9">1</text>
<text x="193.8" y="160.3">2</text>
<text x="229" y="157.9">1</text>
<text x="229" y="160.3">2</text>
<text x="14.3" y="176.7">A</text>
<text x="280.1" y="176.7">A</text>
<text x="171.4" y="181.4">Title</text>
<text x="171.4" y="186.1">Size:</text>
<text x="171.4" y="189.6">Date:</text>
<text x="171.4" y="192">File:</text>
<text x="187.9" y="186.1">Number:</text>
<text x="191.4" y="189.6">Time:</text>
<text x="209" y="186.1">Revision:</text>
<text x="209" y="189.6">Sheet 1 of</text>
<text x="46.1" y="196.6">1</text>
<text x="113.6" y="196.6">2</text>
<text x="181.1" y="196.6">3</text>
<text x="248.6" y="196.6">4</text>
</g>
<g font-size="2.1" fill="#000080">
<text x="29.1" y="29.2">R1</text>
<text x="80.9" y="29.9">T1</text>
<text x="92.5" y="27.5">D7</text>
<text x="118.5" y="29.2">R12</text>
<text x="238.3" y="29.9">D1</text>
<text x="29.1" y="32.7">2R</text>
<text x="39.3" y="34.6">R2</text>
<text x="69.8" y="34.4">R7</text>
<text x="92.5" y="34.6">DIODE</text>
<text x="109.8" y="34.6">R41</text>
<text x="118.5" y="32.9">1.5K</text>
<text x="130" y="34.4">Z1</text>
<text x="139.7" y="34.4">C8</text>
<text x="175.7" y="34.4">R15</text>
<text x="201.5" y="34.4">R11</text>
<text x="39.3" y="36.9">150K</text>
<text x="40.9" y="40.9">R3</text>
<text x="62.1" y="36.7">C1</text>
<text x="62.1" y="39">472</text>
<text x="69.8" y="36.5">33K</text>
<text x="92.6" y="41.4">100u/50V</text>
<text x="95" y="39">E6</text>
<text x="109.8" y="36.9">10K</text>
<text x="118.5" y="36.7">C5</text>
<text x="118.5" y="39">104</text>
<text x="130" y="36.7">10V</text>
<text x="139.7" y="36.7">100u/25V</text>
<text x="175.7" y="36.5">120K</text>
<text x="186.7" y="36.5">C11</text>
<text x="186.7" y="38.6">CAP</text>
<text x="201.5" y="36.5">10K</text>
<text x="226.7" y="40.9">R2</text>
<text x="238.3" y="36.9">DIODE</text>
<text x="238.4" y="40.9">R3</text>
<text x="40.9" y="44.7">150K</text>
<text x="71.5" y="45.9">D1</text>
<text x="92.5" y="46.3">D12</text>
<text x="179.4" y="46.3">C10</text>
<text x="195.9" y="45.9">Z1</text>
<text x="226.7" y="44.7">22R</text>
<text x="238.4" y="44.7">390R</text>
<text x="40.9" y="48">R4</text>
<text x="40.9" y="51.7">150K</text>
<text x="71.5" y="48">DIODE</text>
<text x="92.5" y="53.4">DIODE</text>
<text x="109.8" y="53.4">R40</text>
<text x="118.5" y="48">R13</text>
<text x="118.5" y="51.7">1.5K</text>
<text x="130" y="53.2">Z2</text>
<text x="139.7" y="53.2">C9</text>
<text x="179.4" y="53.2">CAP</text>
<text x="193.5" y="48">ZENER2</text>
<text x="39.3" y="55.5">R5</text>
<text x="39.3" y="57.6">150K</text>
<text x="95" y="57.8">E7</text>
<text x="109.8" y="55.7">10K</text>
<text x="118.5" y="55.5">C7</text>
<text x="118.5" y="57.8">104</text>
<text x="130" y="55.5">10V</text>
<text x="139.7" y="55.5">100u/25V</text>
<text x="177.3" y="55">R12</text>
<text x="177.3" y="58.5">10K</text>
<text x="219.6" y="55.7">U2</text>
<text x="219.6" y="58.1">3844</text>
<text x="227.4" y="58.1">R13</text>
<text x="39.3" y="64.9">R6</text>
<text x="92.6" y="60.2">100u/50V</text>
<text x="227.4" y="60.5">8.2K</text>
<text x="228.9" y="65.1">C13</text>
<text x="39.3" y="67">150K</text>
<text x="50.3" y="69.8">1</text>
<text x="92.5" y="67.5">D11</text>
<text x="118.5" y="69.1">R14</text>
<text x="189.1" y="69.6">C8</text>
<text x="189.1" y="71.9">CAP</text>
<text x="228.9" y="71.9">CAP</text>
<text x="73.8" y="73.1">MOS1</text>
<text x="73.8" y="75.2">K2225</text>
<text x="92.5" y="74.5">DIODE</text>
<text x="109.8" y="74.5">R39</text>
<text x="109.8" y="76.9">10K</text>
<text x="118.5" y="76.6">C8</text>
<text x="118.5" y="72.9">1.5K</text>
<text x="130" y="74.3">Z3</text>
<text x="130" y="76.6">10V</text>
<text x="139.7" y="74.3">C10</text>
<text x="139.7" y="76.6">100u/25V</text>
<text x="172.6" y="74.5">U3</text>
<text x="187.5" y="76.6">R4</text>
<text x="238.4" y="73.8">R7</text>
<text x="238.4" y="77.3">1K</text>
<text x="60.5" y="81.3">R12</text>
<text x="60.5" y="83.4">3K</text>
<text x="92.6" y="81.3">100u/50V</text>
<text x="95" y="79">E8</text>
<text x="118.5" y="79">104</text>
<text x="187.5" y="78.8">10K</text>
<text x="196.1" y="79">C4</text>
<text x="196.1" y="81.3">CAP D3</text>
<text x="217.3" y="78.8">C9</text>
<text x="217.3" y="80.9">CAP</text>
<text x="69.8" y="86">R13</text>
<text x="69.8" y="88.2">2R</text>
<text x="76.9" y="86">R14</text>
<text x="76.9" y="88.2">2R*2</text>
<text x="92.5" y="88.6">D8</text>
<text x="165.5" y="88.4">C7</text>
<text x="200.6" y="88.4">DIODE</text>
<text x="50.3" y="95.7">6</text>
<text x="92.5" y="95.7">DIODE</text>
<text x="109.8" y="95.7">R38</text>
<text x="118.5" y="90.3">R15</text>
<text x="118.5" y="94">1.5K</text>
<text x="130" y="95.4">Z4</text>
<text x="139.7" y="95.4">C11</text>
<text x="165.5" y="90.7">CAP</text>
<text x="236.8" y="95.7">R1</text>
<text x="260.3" y="95.7">R4</text>
<text x="66.5" y="98">D13</text>
<text x="95" y="100.1">E9</text>
<text x="109.8" y="98">10K</text>
<text x="118.5" y="97.8">C4</text>
<text x="118.5" y="100.1">104</text>
<text x="130" y="97.8">10V</text>
<text x="139.7" y="97.8">100u/25V</text>
<text x="212.6" y="100.1">C6</text>
<text x="224.1" y="101">U1</text>
<text x="236.8" y="98">82R</text>
<text x="260.3" y="98">1K</text>
<text x="261.7" y="100.3">C5</text>
<text x="40.9" y="104.8">E5</text>
<text x="40.9" y="107.2">47u/50V</text>
<text x="66.5" y="105.1">DIODE</text>
<text x="92.5" y="107.4">D2</text>
<text x="92.6" y="102.5">220u/50V</text>
<text x="210.9" y="107.4">R5</text>
<text x="212.6" y="102.5">CAP</text>
<text x="250.2" y="102">R6</text>
<text x="250.2" y="105.5">1K</text>
<text x="261.7" y="107.2">CAP</text>
<text x="210.9" y="109.7">1K</text>
<text x="224.1" y="111.4">P621</text>
<text x="66.5" y="116.8">D9,10</text>
<text x="92.5" y="114.2">DIODE</text>
<text x="104.4" y="116.3">E4</text>
<text x="104.4" y="118.5">2200u/10V</text>
<text x="114.6" y="114.2">R8</text>
<text x="114.6" y="116.3">200R</text>
<text x="125.6" y="116.3">C2</text>
<text x="125.6" y="118.5">104</text>
<text x="251" y="119.1">R9</text>
<text x="269.1" y="116.8">TL1</text>
<text x="269.1" y="119.1">TL431</text>
<text x="50.3" y="125.9">C6</text>
<text x="55.7" y="123.9">R21</text>
<text x="66.5" y="123.9">DIODE</text>
<text x="66.8" y="125.9">E10</text>
<text x="104.4" y="125.7">E1</text>
<text x="114.6" y="125.9">R9</text>
<text x="245.5" y="121.3">C1</text>
<text x="245.5" y="123.6">CAP</text>
<text x="251" y="121.5">330K</text>
<text x="50.3" y="128.3">CAP</text>
<text x="55.7" y="126.2">3.9K</text>
<text x="66.8" y="128.3">220u/50V</text>
<text x="92.5" y="130.9">D3</text>
<text x="104.4" y="127.9">220u/35V</text>
<text x="114.6" y="128">1.5K</text>
<text x="125.6" y="128">C9</text>
<text x="125.6" y="130.1">104</text>
<text x="66.5" y="135.6">D5</text>
<text x="92.5" y="137.7">DIODE</text>
<text x="55.7" y="142.6">R11</text>
<text x="66.5" y="142.6">DIODE</text>
<text x="92.5" y="142.6">D4</text>
<text x="104.4" y="139.8">E3</text>
<text x="104.4" y="141.9">220u/35V</text>
<text x="116.2" y="142.2">C10</text>
<text x="125.6" y="139.5">R10</text>
<text x="125.6" y="143.1">1.5K</text>
<text x="50.3" y="144.7">C3</text>
<text x="50.3" y="147.1">CAP</text>
<text x="55.7" y="145">1.5K</text>
<text x="66.8" y="144.7">E2</text>
<text x="66.8" y="147.1">220u/35V</text>
<text x="92.5" y="149.5">DIODE</text>
<text x="116.2" y="144.3">104</text>
<text x="92.5" y="154.4">D6</text>
<text x="191.4" y="154.4">J3</text>
<text x="226.7" y="154.4">J4</text>
<text x="92.5" y="161.2">DIODE</text>
<text x="104.4" y="156.1">R15</text>
<text x="104.4" y="159.5">390R</text>
<text x="116.2" y="156.1">R16</text>
<text x="116.2" y="159.5">200K</text>
<text x="127.9" y="156.1">R17</text>
<text x="127.9" y="159.5">150K</text>
<text x="139.7" y="156.1">R18</text>
<text x="139.7" y="159.5">150K</text>
<text x="149.8" y="161.2">R20</text>
<text x="212.6" y="156.5">D18</text>
<text x="212.6" y="158.8">DIODE</text>
<text x="247.9" y="156.5">D17</text>
<text x="247.9" y="158.8">DIODE</text>
<text x="116.2" y="163.3">C11</text>
<text x="116.2" y="165.5">104</text>
<text x="149.8" y="163.3">10K</text>
<text x="158.5" y="168">C12</text>
<text x="191.4" y="163.8">FAN</text>
<text x="226.7" y="163.8">FAN</text>
<text x="26.8" y="168.5">H1</text>
<text x="52.7" y="168.5">H2</text>
<text x="80.9" y="168.5">H3</text>
<text x="149.8" y="172.9">R19</text>
<text x="158.5" y="170.1">CAP</text>
<text x="149.8" y="175">510R</text>
<text x="26.8" y="182.6">L18P030D15</text>
<text x="52.7" y="182.6">L18P030D15</text>
<text x="80.9" y="182.6">L18P030D15</text>
<text x="219.6" y="187.3">V1.0</text>
<text x="222" y="189.6">2</text>
<text x="254.9" y="187.3">http://liheming.jimdo.com</text>
</g>
<g font-size="2.1" fill="#800000">
<text x="100.2" y="27.5">VU+</text>
<text x="22.8" y="31.1">P</text>
<text x="140.1" y="31.1">E1</text>
<text x="171.2" y="31.1">1</text>
<text x="22.6" y="40.5">N</text>
<text x="100.2" y="46.3">VU+</text>
<text x="140.1" y="42.8">VU-</text>
<text x="250.7" y="42.8">3</text>
<text x="140.1" y="49.9">E1</text>
<text x="250.7" y="52.2">2</text>
<text x="140.1" y="61.6">VU-</text>
<text x="100.2" y="67.5">VU+</text>
<text x="140.1" y="71">E1</text>
<text x="250.7" y="75.7">4</text>
<text x="140.1" y="82.7">VU-</text>
<text x="39.3" y="89.8">+5V</text>
<text x="100.9" y="88.6">V+</text>
<text x="259.2" y="88.6">5</text>
<text x="268.6" y="88.6">6</text>
<text x="140.1" y="92.1">E2,4,6</text>
<text x="140.1" y="103.9">V-</text>
<text x="126.1" y="110.9">+5V</text>
<text x="40.7" y="120.3">+24V</text>
<text x="41.7" y="132.1">24G</text>
<text x="126.1" y="134.4">+15V</text>
<text x="40.7" y="139.1">+12V</text>
<text x="126.1" y="146.1">-15V</text>
<text x="41.7" y="150.9">12G</text>
<text x="248.3" y="153.2">+24V</text>
<text x="159" y="157.9">Us</text>
<text x="248.3" y="164.9">24G</text>
<text x="36.7" y="172">-15V</text>
<text x="62.6" y="172">-15V</text>
<text x="90.8" y="172">-15V</text>
<text x="36.7" y="176.7">+15V</text>
<text x="36.7" y="179">CT1</text>
<text x="62.6" y="176.7">+15V</text>
<text x="62.6" y="179">CT2</text>
<text x="90.8" y="176.7">+15V</text>
<text x="90.8" y="179">CT3</text>
</g>
</svg>
